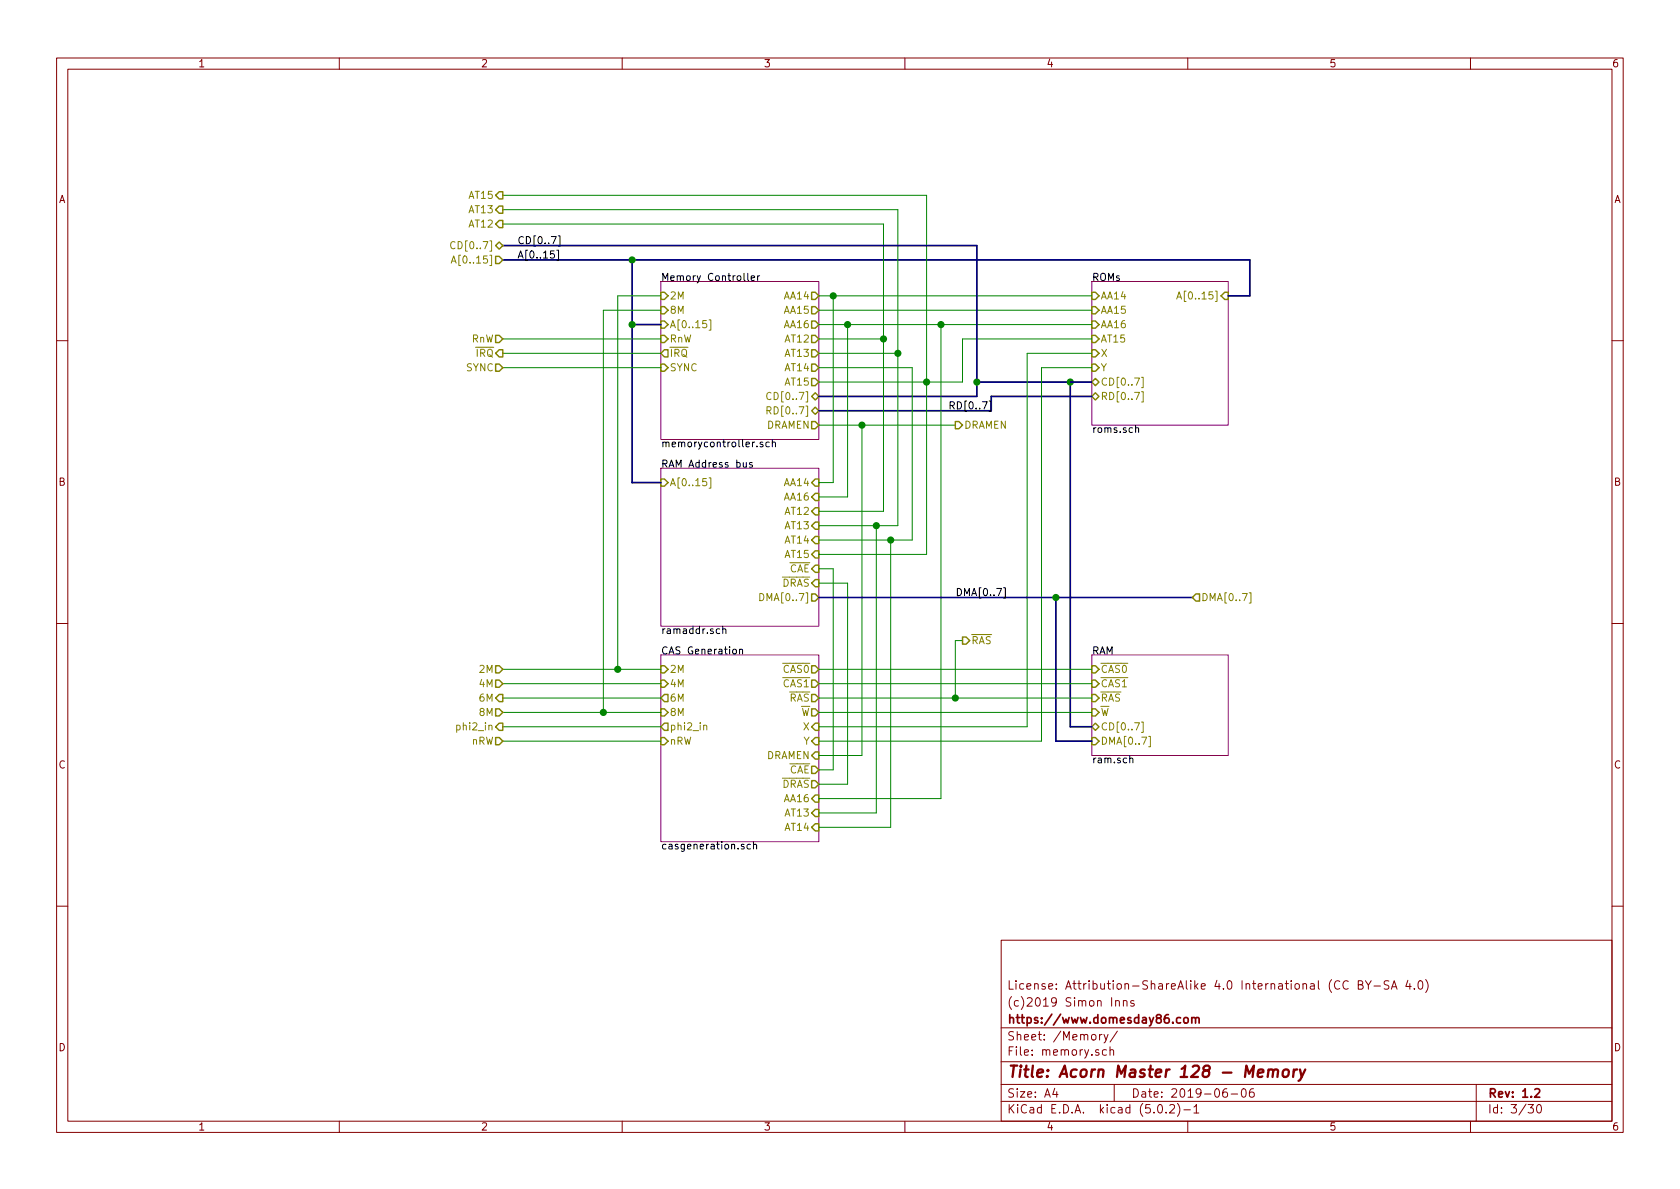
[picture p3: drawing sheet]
<svg xmlns="http://www.w3.org/2000/svg" width="297mm" height="210mm" viewBox="0 0 297 210" stroke-linecap="round" stroke-linejoin="round" font-family="sans-serif">
<g fill="none" stroke="#840000" stroke-width=".18">
<path d="M10 10.3h277v189.9h-277zM12 12.2h273v186.1h-273zM60 10.3v1.9M110 10.3v1.9M160 10.3v1.9M210 10.3v1.9M260 10.3v1.9M10 60.2h2M285 60.2h2M10 110.3h2M285 110.3h2M10 160.2h2"/>
<path d="M177 166.3h108v32h-108zM197.3 177.1v-.1a.37 .37 0 0 1 .6 .1v.8M197.3 176.9v1M198.6 177.1l.2-.2 .4 .1 .1 .9M198.6 176.9v1M200.5 177a.37 .37 0 0 0-.6 .1l.1 .3 .5 .1 .1 .1-.3 .3-.4-.1M238.4 173.6a.7 .7 0 0 0-.9 .2 .7 .7 0 0 0 .1 .9 .55 .55 0 0 0 .8 .1M240.2 174.1l.7-.1v-.3l-.1-.2-.6-.1v1.5h.5l.3-.3a.41 .41 0 0 0-.4-.5M241.4 173.4l.5 .8 .5-.8M241.9 174.2v.7M242.9 174.4h1.2M245.6 173.5l-.6-.1-.3 .3 .1 .3 .7 .4v.4l-.2 .1-.6-.1"/>
<path d="M246 174.9l.5-1.5 .5 1.5M246.2 174.5h.7M248.9 173.3l-.3 1.1h.9M249.3 173.9v1M250.1 174.8v.1M250.9 173.6l.3-.2a.94 .94 0 0 1 0 1.5l-.4-.3-.1-.6zM252.1 173.2a1.71 1.71 0 0 1 0 2.3M285 160.2h2M60 198.3v1.9M110 198.3v1.9M160 198.3v1.9M177 194.8h108"/>
<path d="M177 191.8h108M177 187.8h108M177 181.8h108M186.5 192.5l-.4 1h1M186.8 193v1M194.4 182.9v1M194.8 182.9l-.4 .3M195.2 182.9l.4 1M195.6 185.7l-.4-.1-.3 .3 .1 .6 .2 .1 .4-.1M195.9 182.9l-.5 1.4-.2 .1M196.3 185.7l.2-.1 .3 .1 .1 .9M196.3 185.1v1.5"/>
<path d="M197 191.8v3M197.6 182.3l-1.3 2M204.8 195.5l.4-.2a.94 .94 0 0 1 0 1.5 .79 .79 0 0 1-.4-1.3zM206.2 196.7v.1M206.8 195.5l.2-.2h.4l.2 .2 .1 .3-.1 .2-.8 .8h.9M208.2 195.1a1.71 1.71 0 0 1 0 2.3M209.3 196.3h1.2M210 198.3v1.9M211.1 195.8l.4-.5v1.5M211.1 196.8h.9M216.9 192.5a.62 .62 0 0 0-.7 .7l.1 .7 .2 .1 .5-.1v-.5l-.1-.2-.4-.1-.3 .3M217.7 193.5h1.1"/>
<path d="M219.6 192.7l.4-.2a.94 .94 0 0 1 0 1.5 .82 .82 0 0 1-.4-1.3zM221.6 192.5a.59 .59 0 0 0-.7 .7l.1 .7 .2 .1 .5-.1 .1-.5-.2-.2-.4-.1-.3 .3M260 198.3v1.9M261 191.8v6.5M270.2 195.3h.9l-.5 .6 .4 .1v.7l-.2 .1-.6-.1M271.8 195.5l.4-.2a.94 .94 0 0 1 0 1.5 .79 .79 0 0 1-.4-1.3z"/>
</g>
<path d="M210.7 179.9v1M208.7 180l-.4-.1-.3 .3 .1 .6 .2 .1 .4-.1M209.4 180.1l.2-.2 .4 .2 .1 .5-.1 .2-.4 .1-.2-.1zM210.7 180.1l.1-.1a.37 .37 0 0 1 .6 .1v.8M211.4 180.1l.2-.2 .3 .1 .1 .9M271.4 192.7l.2-.2h.4l.2 .5-.9 1h.9" fill="none" stroke="#840000" stroke-width=".3"/>
<path d="M222.4 189.8l1-.2-.1-.4h-.7l-.2 1 .2 .2 .6-.1M224.3 189.3a.5 .5 0 0 1 .8 .1l-.1 1M224.3 189.1l-.2 1.3M225.1 189.4a.47 .47 0 0 1 .5-.3 .47 .47 0 0 1 .4 .3l-.1 1M226.9 189.3a.53 .53 0 0 1 .6-.2 .53 .53 0 0 1 .4 .4l-.1 .6a.54 .54 0 0 1-.5 .4 .54 .54 0 0 1-.5-.4zM228.8 189.1l-.2 1.3M229.4 189.1a.54 .54 0 0 0-.6 .4M229.8 189.1l.3 1.3M230.8 189.1l-.9 1.8-.3 .2" fill="none" stroke="#840000" stroke-width=".41"/>
<path d="M116.8 49.8h28v27.9h-28zM193 49.8h24.2v25.4h-24.2zM116.8 82.8h28v27.9h-28zM116.8 115.8h28v33h-28zM193 115.8h24.2v17.8h-24.2z" fill="none" stroke="#840084" stroke-width=".18"/>
<g fill="none" stroke="#000" stroke-width=".18">
<path d="M98.5 44.2h.3v1.9h-.3M98.7 41.7h.3v1.8h-.3M132.2 48.3v1.1l.2 .2M132.8 49.2l.6-.1-.1-.3h-.3l-.2 .1 .1 .6h.4M134 48.8v.8M134.3 48.8l-.3 .2M134.9 78.2h-.3l-.2 .2v.1l.5 .2v.3h-.5M136 78.2h-.3l-.3 .2 .1 .6h.5M136.6 78.3l.1-.1h.3l.1 .8M136.6 77.7v1.3M174.9 70.9h.3v1.8h-.3M200.8 75.8l.2-.2 .3 .1v.8"/>
<path d="M200.8 75.2v1.3M131.4 81.8l.1 .8h.3l.2-.1M132 81.8v.8M133 81.8h-.3l-.2 .2 .1 .1 .4 .2v.3h-.5M127.3 111.2h-.4l-.3 .2 .2 .6h.5M127.8 111.3l.2-.1h.3v.8M127.8 110.8v1.2M130.8 114.9l.1-.1 .3 .1 .1 .7M130.8 114.8v.8M177.4 103.9h.3v1.9h-.3M199.7 134.2l.2-.1h.3l.1 .8M132.7 149.3h-.4l-.2 .2 .1 .6h.5"/>
<path d="M133.2 149.4l.2-.1h.3l.1 .8M133.2 148.9v1.2"/>
</g>
<g fill="none" stroke="#848400" stroke-width=".25">
<path d="M87.6 39.6l.7-.6h.6v1.3h-.6zM87.6 37.1l.7-.7h.6v1.3h-.6zM88.3 33.9h.6v1.3h-.6l-.7-.7zM87.6 59.3h.7l.6 .6-.6 .7h-.7zM87.6 45.3h.7l.6 .7-.6 .6h-.7zM88.3 42.8l.6 .6-.6 .7-.7-.7zM116.8 56.8h.7l.6 .6-.6 .6h-.7zM116.8 59.3h.7l.6 .6-.6 .7h-.7zM116.8 51.7h.7l.6 .6-.6 .7h-.7zM116.8 54.2h.7l.6 .7-.6 .6h-.7zM143.5 59.3h.6l.7 .6-.7 .7h-.6zM143.5 56.8h.6l.7 .6-.7 .6h-.6z"/>
<path d="M143.5 54.2h.6l.7 .7-.7 .6h-.6zM143.5 51.7h.6l.7 .6-.7 .7h-.6zM193 51.7h.7l.6 .6-.6 .7h-.7zM193 54.2h.7l.6 .7-.6 .6h-.7zM193 56.8h.7l.6 .6-.6 .6h-.7zM193 59.3h.7l.6 .6-.6 .7h-.7zM216.5 51.7h.7v1.3h-.7l-.6-.7zM87.6 62.5l.7-.7h.6v1.3h-.6zM87.6 64.4h.7l.6 .6-.6 .7h-.7zM116.8 64.4h.7l.6 .6-.6 .7h-.7zM117.5 61.8h.6v1.3h-.6l-.7-.6zM143.5 70.1l.6-.6 .7 .6-.7 .6z"/>
<path d="M143.5 74.5h.6l.7 .7-.7 .6h-.6zM143.5 66.9h.6l.7 .7-.7 .6h-.6zM143.5 64.4h.6l.7 .6-.7 .7h-.6zM143.5 61.8h.6l.7 .7-.7 .6h-.6zM144.1 72l.7 .6-.7 .7-.6-.7zM168.9 74.5h.6l.7 .7-.7 .6h-.6zM193 67.6l.7-.7 .6 .7-.6 .6zM193 70.1l.7-.6 .6 .6-.6 .6zM193 61.8h.7l.6 .7-.6 .6h-.7zM193 64.4h.7l.6 .6-.6 .7h-.7zM116.8 84.7h.7l.6 .6-.6 .7h-.7zM144.1 97.4h.7v1.3h-.7l-.6-.7z"/>
<path d="M144.1 94.9h.7v1.2h-.7l-.6-.6zM144.1 84.7h.7v1.3h-.7l-.6-.7zM144.1 92.3h.7v1.3h-.7l-.6-.6zM144.1 89.8h.7v1.3h-.7l-.6-.7zM144.1 87.2h.7v1.3h-.7l-.6-.6zM144.1 99.9h.7v1.3h-.7l-.6-.6zM87.6 117.7h.7l.6 .7-.6 .6h-.7zM116.8 117.7h.7l.6 .7-.6 .6h-.7zM143.5 105h.6l.7 .7-.7 .6h-.6zM143.5 117.7h.6l.7 .7-.7 .6h-.6zM144.1 102.5h.7v1.3h-.7l-.6-.7zM170.2 112.6h.6l.6 .7-.6 .6h-.6z"/>
<path d="M193 117.7h.7l.6 .7-.6 .6h-.7zM211.5 105h.6v1.3h-.6l-.7-.6zM87.6 120.3h.7l.6 .6-.6 .6h-.7zM87.6 125.3h.7l.6 .7-.6 .6h-.7zM87.6 130.4h.7l.6 .7-.6 .6h-.7zM88.3 122.8h.6v1.3h-.6l-.7-.7zM88.3 127.9h.6v1.3h-.6l-.7-.7zM116.8 120.3h.7l.6 .6-.6 .6h-.7zM116.8 130.4h.7l.6 .7-.6 .6h-.7zM116.8 125.3h.7l.6 .7-.6 .6h-.7zM117.5 122.8h.6v1.3h-.6l-.7-.7zM117.5 127.9h.6v1.3h-.6l-.7-.7z"/>
<path d="M143.5 120.3h.6l.7 .6-.7 .6h-.6zM143.5 135.5h.6l.7 .6-.7 .7h-.6zM143.5 125.3h.6l.7 .7-.7 .6h-.6zM143.5 122.8h.6l.7 .6-.7 .7h-.6zM143.5 138h.6l.7 .7-.7 .6h-.6zM144.1 130.4h.7v1.3h-.7l-.6-.6zM144.1 127.9h.7v1.3h-.7l-.6-.7zM144.1 133h.7v1.2h-.7l-.6-.6zM193 122.8h.7l.6 .6-.6 .7h-.7zM193 120.3h.7l.6 .6-.6 .6h-.7zM193 128.5l.7-.6 .6 .6-.6 .7zM193 125.3h.7l.6 .7-.6 .6h-.7z"/>
<path d="M193 130.4h.7l.6 .7-.6 .6h-.7zM144.1 140.6h.7v1.3h-.7l-.6-.7zM144.1 145.7h.7v1.2h-.7l-.6-.6zM144.1 143.1h.7v1.3h-.7l-.6-.6z"/>
</g>
<g fill="none" stroke="#848400" stroke-width=".18">
<path d="M79.8 46.5l.4-1.2 .4 1.2M79.9 46.2h.6M80.4 42.8a.5 .5 0 0 0-.6 0 .5 .5 0 0 0-.1 .7 .45 .45 0 0 0 .2 .4 .45 .45 0 0 0 .5 0M125.4 56.6h.3v1.8h-.3M208.1 52.9l.4-1.3 .4 1.3M208.2 52.5h.6M135.6 72.6l.6-.1 .1-.4-.2-.2h-.5v1.3M135.9 72.6l.4 .6M136.3 69.5a.5 .5 0 0 0-.6 0 .5 .5 0 0 0-.1 .6 .45 .45 0 0 0 .2 .5 .45 .45 0 0 0 .5-.1M201.8 66.7h.3v1.8h-.3M201.8 69.3h.3v1.8h-.3M125.4 84.5h.3v1.8h-.3"/>
<path d="M134.3 104.9a.64 .64 0 0 1 .8 .7 .64 .64 0 0 1-.8 .6zM220.9 104.8h.3v1.8h-.3M124.4 128.4l.2-.2 .3 .1 .1 .8M201.8 127.7h.3v1.8h-.3M203.1 130.2h.3v1.8h-.3"/>
</g>
<g fill="none" stroke="#008400" stroke-width=".18">
<path d="M88.9 39.6h67.3v50.8h-11.4M88.9 37.1h69.8v55.9h-13.9M88.9 34.5h74.9v63.5h-19M88.9 59.9h27.9M116.8 52.3h-7.6v66.1M116.8 54.9h-10.1v71.1M144.8 52.3h48.2M144.8 54.9h48.2M144.8 57.4h48.2M144.8 59.9h11.4M147.3 52.3v33h-2.5M149.9 57.4v30.5h-5.1"/>
<path d="M166.4 57.4v83.8h-21.6M193 59.9h-22.8v7.7h-25.4M88.9 62.5h27.9M88.9 65h27.9M144.8 62.5h13.9M144.8 65h16.5v30.5h-16.5M144.8 75.2h24.1M152.4 75.2v58.4h-7.6M193 62.5h-11.4v66h-36.8M193 65h-8.9v66.1h-39.3M154.9 93v50.8h-10.1M157.5 95.5v50.8h-12.7"/>
<path d="M88.9 118.4h27.9M144.8 118.4h48.2M144.8 100.6h2.5v35.5h-2.5M144.8 103.1h5.1v35.6h-5.1M170.2 113.3h-1.3v10.1M88.9 120.9h27.9M88.9 123.4h27.9M88.9 126h27.9M88.9 128.5h27.9M88.9 131.1h27.9M144.8 120.9h48.2M144.8 123.4h48.2"/>
<path d="M144.8 126h48.2"/>
</g>
<path d="M88.9 43.4h83.8v26.7h-27.9M88.9 46h132.1v6.3h-3.8M111.8 57.4h5M111.8 46v39.3h5M172.7 67.6h20.3M189.2 67.6v60.9h3.8M193 70.1h-17.7v2.5h-30.5M144.8 105.7h66M186.7 105.7v25.4h6.3" fill="none" stroke="#000084" stroke-width=".3"/>
<g fill="#008400" stroke="#008400" stroke-width=".25">
<circle cx="111.8" cy="57.4" r=".51"/>
<circle cx="189.2" cy="67.6" r=".51"/>
<circle cx="147.3" cy="52.3" r=".51"/>
<circle cx="149.9" cy="57.4" r=".51"/>
<circle cx="163.8" cy="67.6" r=".51"/>
<circle cx="166.4" cy="57.4" r=".51"/>
<circle cx="154.9" cy="93" r=".51"/>
<circle cx="157.5" cy="95.5" r=".51"/>
<circle cx="109.2" cy="118.4" r=".51"/>
<circle cx="106.7" cy="126" r=".51"/>
<circle cx="111.8" cy="46" r=".51"/>
<circle cx="156.2" cy="59.9" r=".51"/>
<circle cx="186.7" cy="105.7" r=".51"/>
<circle cx="152.4" cy="75.2" r=".51"/>
<circle cx="158.8" cy="62.5" r=".51"/>
<circle cx="168.9" cy="123.4" r=".51"/>
<circle cx="172.7" cy="67.6" r=".51"/>
</g>
<text font-size="2.8" fill="#840000" x="178" y="190.5">Title: Acorn Master 128 - Memory</text>
<g font-size="2.1" fill="#840000">
<text x="178" y="178">(c)2019 Simon Inns</text>
<text x="178" y="175">License: Attribution-ShareAlike 4.0 International (CC BY-SA 4.0)</text>
<text x="178" y="184">Sheet: /Memory/</text>
<text x="178" y="181">https://www.domesday86.com</text>
<text x="178" y="186.7">File: memory.sch</text>
<text x="178" y="196.9">KiCad E.D.A. kicad (5.0.2)-1</text>
<text x="178" y="194.1">Size: A4</text>
<text x="200" y="194.1">Date: 2019-06-06</text>
<text x="263" y="194.1">Rev: 1.2</text>
<text x="263" y="196.9">Id: 3/30</text>
</g>
<g font-size="1.8" fill="#840000">
<text x="35" y="11.9">1</text>
<text x="85" y="11.9">2</text>
<text x="135" y="11.9">3</text>
<text x="185" y="11.9">4</text>
<text x="235" y="11.9">5</text>
<text x="285" y="11.9">6</text>
<text x="10.4" y="35.9">A</text>
<text x="285.4" y="35.9">A</text>
<text x="10.4" y="85.9">B</text>
<text x="285.4" y="85.9">B</text>
<text x="10.4" y="135.9">C</text>
<text x="285.4" y="135.9">C</text>
<text x="10.4" y="185.9">D</text>
<text x="285.4" y="185.9">D</text>
<text x="35" y="199.9">1</text>
<text x="85" y="199.9">2</text>
<text x="135" y="199.9">3</text>
<text x="185" y="199.9">4</text>
<text x="235" y="199.9">5</text>
<text x="285" y="199.9">6</text>
</g>
<g font-size="1.8" fill="#848400">
<text x="83.1" y="35.2">AT15</text>
<text x="83.1" y="40.3">AT12</text>
<text x="83.1" y="37.7">AT13</text>
<text x="80.7" y="44.1">CD[0..7]</text>
<text x="81" y="46.6">A[0..15]</text>
<text x="118.4" y="53">2M</text>
<text x="138.7" y="53">AA14</text>
<text x="194.6" y="53">AA14</text>
<text x="209.2" y="53">A[0..15]</text>
<text x="118.4" y="58">A[0..15]</text>
<text x="118.4" y="55.5">8M</text>
<text x="138.7" y="58">AA16</text>
<text x="138.7" y="55.5">AA15</text>
<text x="194.6" y="55.5">AA15</text>
<text x="194.6" y="58">AA16</text>
<text x="82.5" y="65.7">SYNC</text>
<text x="83.3" y="60.6">RnW</text>
<text x="84.2" y="63.1">IRQ</text>
<text x="118.4" y="60.6">RnW</text>
<text x="118.4" y="63.1">IRQ</text>
<text x="118.4" y="65.7">SYNC</text>
<text x="138.9" y="65.7">AT14</text>
<text x="138.9" y="63.1">AT13</text>
<text x="138.9" y="60.6">AT12</text>
<text x="194.6" y="60.6">AT15</text>
<text x="194.6" y="63.1">X</text>
<text x="194.6" y="65.7">Y</text>
<text x="136.6" y="70.7">CD[0..7]</text>
<text x="138.9" y="68.2">AT15</text>
<text x="194.6" y="68.2">CD[0..7]</text>
<text x="194.6" y="70.7">RD[0..7]</text>
<text x="135.5" y="75.8">DRAMEN</text>
<text x="136.6" y="73.3">RD[0..7]</text>
<text x="170.4" y="75.8">DRAMEN</text>
<text x="118.4" y="86">A[0..15]</text>
<text x="138.7" y="86">AA14</text>
<text x="138.7" y="88.5">AA16</text>
<text x="138.9" y="93.6">AT13</text>
<text x="138.9" y="91.1">AT12</text>
<text x="138.9" y="98.7">AT15</text>
<text x="138.9" y="96.1">AT14</text>
<text x="139.5" y="101.2">CAE</text>
<text x="135.1" y="106.3">DMA[0..7]</text>
<text x="138.3" y="103.8">DRAS</text>
<text x="212.3" y="106.3">DMA[0..7]</text>
<text x="171.7" y="113.9">RAS</text>
<text x="84.9" y="119">2M</text>
<text x="118.4" y="119">2M</text>
<text x="138.5" y="119">CAS0</text>
<text x="194.6" y="119">CAS0</text>
<text x="84.9" y="121.5">4M</text>
<text x="84.9" y="124.1">6M</text>
<text x="118.4" y="121.5">4M</text>
<text x="118.4" y="124.1">6M</text>
<text x="138.5" y="121.5">CAS1</text>
<text x="139.5" y="124.1">RAS</text>
<text x="194.6" y="124.1">RAS</text>
<text x="194.6" y="121.5">CAS1</text>
<text x="81.2" y="129.2">phi2_in</text>
<text x="83.3" y="131.7">nRW</text>
<text x="84.9" y="126.6">8M</text>
<text x="118.4" y="131.7">nRW</text>
<text x="118.4" y="126.6">8M</text>
<text x="118.4" y="129.2">phi2_in</text>
<text x="141.6" y="126.6">W</text>
<text x="142.1" y="131.7">Y</text>
<text x="142.1" y="129.2">X</text>
<text x="194.6" y="129.2">CD[0..7]</text>
<text x="194.6" y="126.6">W</text>
<text x="194.6" y="131.7">DMA[0..7]</text>
<text x="135.5" y="134.2">DRAMEN</text>
<text x="139.5" y="136.8">CAE</text>
<text x="138.3" y="139.3">DRAS</text>
<text x="138.7" y="141.9">AA16</text>
<text x="138.9" y="146.9">AT14</text>
<text x="138.9" y="144.4">AT13</text>
</g>
<g font-size="1.8">
<text x="91.4" y="45.7">A[0..15]</text>
<text x="91.4" y="43.2">CD[0..7]</text>
<text x="116.8" y="49.7">Memory Controller</text>
<text x="193" y="49.7">ROMs</text>
<text x="167.6" y="72.4">RD[0..7]</text>
<text x="193" y="76.5">roms.sch</text>
<text x="116.8" y="82.7">RAM Address bus</text>
<text x="116.8" y="79.1">memorycontroller.sch</text>
<text x="168.9" y="105.4">DMA[0..7]</text>
<text x="116.8" y="112.1">ramaddr.sch</text>
<text x="116.8" y="115.7">CAS Generation</text>
<text x="193" y="115.7">RAM</text>
<text x="193" y="135">ram.sch</text>
<text x="116.8" y="150.2">casgeneration.sch</text>
</g>
</svg>
